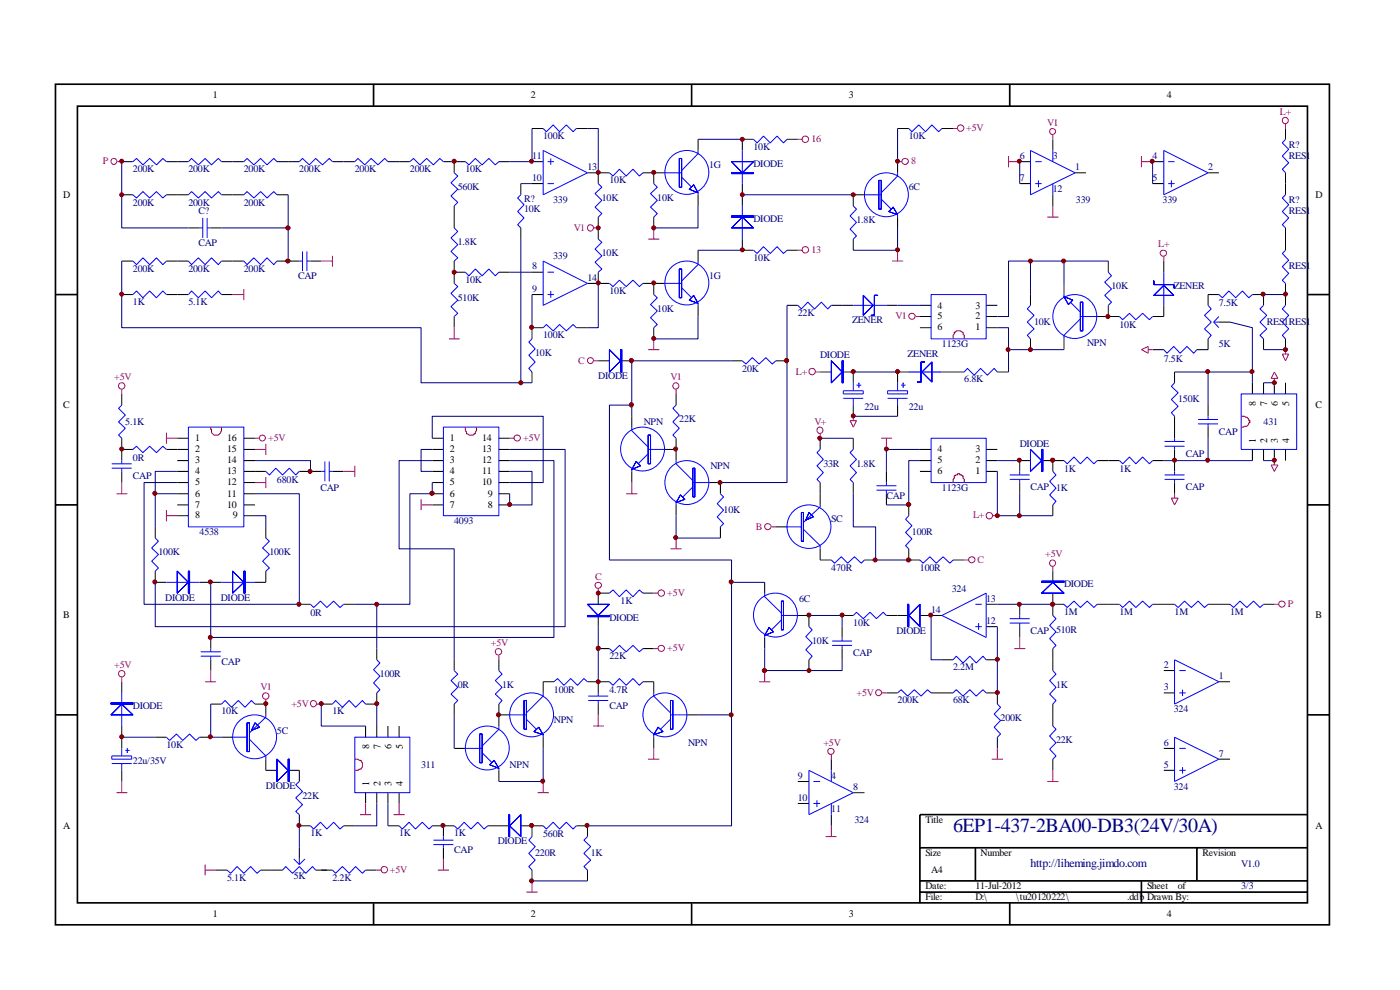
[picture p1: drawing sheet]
<svg xmlns="http://www.w3.org/2000/svg" width="297mm" height="210mm" viewBox="0 0 297 210" stroke-linecap="round" stroke-linejoin="round" font-family="sans-serif">
<g fill="none" stroke="#000" stroke-width=".35">
<path d="M11.8 17.9h270.2v178.3h-270.2zM79.2 17.9v4.6M146.7 17.9v4.6M214.2 17.9v4.6M16.4 22.5h261v169h-261zM11.8 62.5h4.6M277.5 62.5h4.6M11.8 107.1h4.6M277.5 107.1h4.6M11.8 151.6h4.6M277.5 151.6h4.6M195.2 179.8h82.3"/>
<path d="M206.9 179.8v7.1M253.9 179.8v7.1M277.5 172.8h-82.3v18.8M79.2 191.6v4.7M146.7 191.6v4.7M195.2 186.9h82.3M195.2 189.2h82.3M214.2 191.6v4.7M242.1 186.9v4.7"/>
</g>
<g fill="none" stroke="#000" stroke-width=".21">
<path d="M25.8 34.3h2.4M35.3 34.3h4.7M47 34.3h4.7M58.8 34.3h4.7M70.5 34.3h4.8M82.3 34.3h4.7M94.1 34.3h4.6M96.4 34.3v2.4M105.8 34.3h2.3M110.5 38.9v2.4M112.9 34.3h2.3M112.9 38.9h2.3"/>
<path d="M112.9 27.3h2.3M122.3 27.3h2.3M124.6 36.7h4.7M126.9 36.7v2.2M136.4 36.7h4.7M138.7 36.7v2.2M148.1 29.5v2.4M157.5 38.9v4.8M159.9 29.5h-2.4v2.4M167 29.5h2.2M190.4 27.3h2.4M190.4 34.3v2.4"/>
<path d="M199.8 27.3h2.4M216.3 34.3h2.3M216.3 38.9h2.3M223.4 29.5v2.4M228.1 36.7h2.3M244.5 34.3h2.4M244.5 38.9h2.4M256.3 36.7h2.3M272.7 27.3v2.2M272.7 36.7v4.6M25.8 41.3h2.4M25.8 55.4h2.4"/>
<path d="M35.3 41.3h4.7M35.3 55.4h4.7M40 48.3h2.3M44.7 48.3h2.3M47 41.3h4.7M47 55.4h4.7M58.8 41.3h2.3M58.8 55.4h4.7M65.9 55.4h2.3M96.4 57.7h2.3M96.4 43.7v4.6M96.4 55.4v4.7"/>
<path d="M105.8 57.7h2.3M110.5 48.3v2.4M112.9 57.7h2.3M126.9 46.1v4.6M126.9 57.7v2.4M138.7 46.1v2.2M148.1 41.3v2.4M148.1 53.1v2.3M157.5 50.7v2.4h2.4M167 53.1h2.2M181 50.7v2.4M183.4 41.3h-2.4v2.4"/>
<path d="M190.4 46.1v2.2M223.4 41.3v2.4M235.1 55.4v2.3M246.9 55.4v2.3M272.7 48.3v4.8M25.8 62.5h2.4M35.3 62.5h4.7M47 62.5h2.4M96.4 67.1v2.4M112.9 62.5h2.3M112.9 78.9v2.3M115.2 69.5h-2.3v2.4"/>
<path d="M122.3 69.5h2.3M124.6 60.1h4.7M126.9 76.5h2.4M131.7 76.5h2.3M136.4 60.1h4.7M138.7 60.1v2.4M138.7 69.5v2.4M148.1 64.8v2.3M155.2 76.5h2.3M164.6 76.5h2.4M167 64.8h2.2M174 78.9h2.4"/>
<path d="M176.4 64.8h4.6M178.6 78.9h2.4v2.3M188 64.8h2.4M192.8 78.9h-2.4v2.3M195.2 69.5h2.3M195.2 67.1h2.3M195.2 64.8h2.3M199.8 78.9h4.8M209.2 69.5h2.4M209.2 67.1h2.4M209.2 64.8h2.4M211.6 78.9h2.4"/>
<path d="M218.6 62.5v2.3M218.6 71.9v2.3M225.7 60.1v2.4M225.7 71.9v2.3M232.7 67.1h4.8M235.1 64.8v2.3M244.5 74.2h2.4M246.9 64.8v2.3h-2.4M249.2 78.9v2.3M256.3 71.9v2.3h-2.4M258.6 62.5h-2.3v2.3M258.6 68.3h2.3"/>
<path d="M265.7 62.5h2.4v2.3M268.1 71.9v2.3M272.7 60.1v4.7M272.7 71.9v2.3M25.8 95.3h2.4M25.8 83.6v2.3M25.8 93v4.7M25.8 100v2.4M35.3 95.3h4.7M37.6 93h2.4M37.6 97.7h2.4M37.6 100h2.4"/>
<path d="M51.7 93h2.4M51.7 95.3h2.4M51.7 97.7h2.4M51.7 100h4.7M63.5 100h4.7M70.5 100h2.4M91.7 93h2.4M91.7 95.3h2.4M91.7 97.7h2.4M91.7 100h2.4M105.8 93h2.3M105.8 95.3h2.3"/>
<path d="M105.8 97.7h2.3M105.8 100h2.3M134 88.3v2.3M134 100v2.4M141.1 95.3h2.3M143.4 83.6v2.3M143.4 93v4.7M174 93v2.3M181 85.9v2.4M181 93v2.3M188 100v2.4M190.4 85.9v2.4"/>
<path d="M195.2 95.3h2.3M195.2 97.7h2.3M195.2 100h2.3M209.2 95.3h2.4M209.2 97.7h2.4M209.2 100h2.4M218.6 97.7h-2.3v2.3M221 97.7h4.7M223.4 97.7v2.3M232.7 97.7h4.8M244.5 97.7h2.4M249.2 88.3v4.7"/>
<path d="M249.2 95.3v4.7M256.3 85.9v2.4M256.3 90.6v2.4M265.7 81.2v2.4M265.7 95.3v2.4M268.1 81.2v2.4M268.1 95.3v2.4M270.3 81.2v2.4M270.3 95.3v2.4M272.7 81.2v2.4M272.7 95.3v2.4M32.9 111.8v2.3"/>
<path d="M37.6 102.4h2.4M37.6 104.7h2.4M37.6 107.1h2.4M37.6 109.4h2.4M51.7 102.4h2.4M51.7 104.7h2.4M51.7 107.1h2.4M51.7 109.4h2.4M56.4 111.8v2.3M91.7 102.4h2.4M91.7 104.7h2.4M91.7 107.1h2.4"/>
<path d="M105.8 102.4h2.3M105.8 104.7h2.3M105.8 107.1h2.3M143.4 107.1v2.3M150.5 102.4h2.3v2.3M152.8 111.8v2.3M164.6 111.8h2.4M174 102.4v4.7M174 116.4v2.4h2.4M181 102.4v2.3M183.4 118.8h2.4M188 104.7v2.4"/>
<path d="M192.8 116.4v2.4h2.4M192.8 107.1v2.3M202.2 118.8h2.4M216.3 102.4v2.3M223.4 107.1v2.3M249.2 102.4v2.3M32.9 121.2v2.3h2.4M42.3 123.5h4.7M44.7 135.2v2.4M44.7 140v2.2M56.4 121.2v2.3h-2.3M63.5 128.2h2.4"/>
<path d="M72.9 128.2h2.4M79.9 137.6v2.4M96.4 140v2.2M105.8 140v2.2M126.9 130.6v2.3M126.9 137.6h2.4M129.3 125.8h-2.4v2.4M136.4 137.6h2.3M136.4 125.8h2.3M162.2 123.5v2.3M162.2 135.2v2.4M169.2 130.6h2.4v2.3"/>
<path d="M171.6 140v2.2M178.6 130.6h2.4M178.6 132.9v2.3M178.6 137.6v2.4M188 130.6h4.8M195.2 130.6h4.6M199.8 140h2.4M209.2 128.2h2.4M209.2 132.9h2.4M209.2 140h2.4M216.3 128.2v2.4M216.3 132.9v2.3"/>
<path d="M223.4 128.2h2.3M223.4 121.2v2.3M223.4 125.8v4.8M223.4 137.6v4.6M232.7 128.2h4.8M244.5 128.2h4.7M256.3 128.2h4.6M268.1 128.2h2.2M25.8 144.6v2.4M25.8 154v4.7M32.9 156.4h2.4M42.3 156.4h2.4"/>
<path d="M44.7 149.4h2.3M47 156.4h2.4M54.1 149.4h2.3v2.2M68.2 149.4h2.3M77.6 154v2.4M79.9 147v2.4h-2.3M79.9 154v2.4M82.3 154v2.4M84.7 154v2.4M96.4 149.4v2.2M96.4 158.7h2.3M105.8 149.4v4.6"/>
<path d="M105.8 151.6h2.3M115.2 156.4v2.3M117.5 144.6h-2.3v2.4M124.6 144.6h4.7M126.9 144.6v2.4M126.9 149.4v2.2M136.4 144.6h2.3v2.4M138.7 156.4v2.3M145.8 151.6h2.3M188 147h2.4M197.5 147h4.7M209.2 147h2.4v2.4"/>
<path d="M211.6 156.4v2.3M223.4 149.4v4.6M246.9 147h2.3M246.9 158.7h2.3M246.9 142.2h2.3M258.6 144.6h2.3M25.8 163.4v2.4M56.4 161v2.4h2.4M61.1 163.4h2.4v2.4M63.5 172.8v2.4h2.4M63.5 179.8v2.4M72.9 175.2h2.4"/>
<path d="M77.6 168.1v2.3M79.9 168.1v2.3M82.3 168.1v2.3M82.3 175.2h2.4M84.7 168.1v2.3M91.7 175.2h4.7M94.1 175.2v2.3M94.1 179.8v2.4M103.5 175.2h4.6M105.8 163.4v2.4M110.5 175.2h4.7M112.9 175.2v2.3"/>
<path d="M122.3 175.2h2.3v2.3M169.2 165.8h2.4M169.2 170.4h2.4M176.4 161v2.4M176.4 172.8v2.4M181 168.1h2.4M223.4 161v2.4M246.9 163.4h2.3M258.6 161h2.3M45.8 184.6h2.4M55.3 184.6h4.6M67 184.6h3.5"/>
<path d="M77.6 184.6h2.3M112.9 184.6v2.3M124.6 184.6v2.3"/>
</g>
<g fill="none" stroke="#00f" stroke-width=".21">
<path d="M28.2 34.3l.8-.7 1.3 1.4 1.4-1.4 1.5 1.4 1.3-1.4 .8 .7M40 34.3l.6-.7 1.5 1.4 1.4-1.4 1.4 1.4 1.4-1.4 .7 .7M51.7 34.3l.7-.7 1.4 1.4 1.5-1.4 1.3 1.4 1.5-1.4 .7 .7M63.5 34.3l.7-.7 1.4 1.4 1.4-1.4 1.4 1.4 1.4-1.4 .7 .7M75.3 34.3l.6-.7 1.5 1.4 1.3-1.4 1.5 1.4 1.4-1.4 .7 .7M87 34.3l.7-.7 1.4 1.4 1.4-1.4 1.4 1.4 1.4-1.4 .8 .7M96.4 36.7l.7 .6-1.4 1.5 1.4 1.3-1.4 1.5 1.4 1.3-.7 .8M98.7 34.3l.8 .7 1.3-1.4 1.5 1.4 1.4-1.4 1.4 1.4 .7-.7M115.2 27.3l.7 .6 1.4-1.4 1.4 1.4 1.4-1.4 1.5 1.4 .7-.6M115.2 31.9l9.4 4.8-9.4 4.6zM116.2 38.9h1.3M116.2 34.3h1.3"/>
<path d="M116.8 33.6v1.4M126.9 38.9l.8 .8-1.5 1.4 1.5 1.4-1.5 1.4 1.5 1.4-.8 .8M129.3 36.7l.7 .6 1.4-1.4 1.4 1.4 1.5-1.4 1.3 1.4 .8-.6M138.7 38.9l.7 .8-1.4 1.4 1.4 1.4-1.4 1.4 1.4 1.4-.7 .8M141.1 36.7h3.5M144.6 37.6l2.1 2.1M148.1 31.9v.7l-3.5 3.6M157.5 31.9v7M159.9 29.5l.7 .8 1.4-1.4 1.4 1.4 1.4-1.4 1.4 1.4 .8-.8M190.4 36.7v.6l-3.5 3.6M192.8 27.3l.7 .6 1.4-1.4 1.4 1.4 1.4-1.4 1.4 1.4 .7-.6M218.6 31.9l9.5 4.8-9.5 4.6z"/>
<path d="M219.6 38.9h1.4M219.6 34.3h1.4M220.3 38.3v1.4M223.4 31.9v2.4M223.4 38.9v2.4M246.9 31.9l9.4 4.8-9.4 4.6zM247.8 38.9h1.4M247.8 34.3h1.4M248.5 38.3v1.4M272.7 29.5l-.7 .8 1.4 1.4-1.4 1.4 1.4 1.4-1.4 1.4 .7 .8M28.2 41.3l.8 .7 1.3-1.4 1.4 1.4 1.5-1.4 1.3 1.4 .8-.7M28.2 55.4l.8 .7 1.3-1.4 1.4 1.4 1.5-1.4 1.3 1.4 .8-.7"/>
<path d="M40 41.3l.6-.7 1.5 1.4 1.4-1.4 1.4 1.4 1.4-1.4 .7 .7M40 55.4l.6 .7 1.5-1.4 1.4 1.4 1.4-1.4 1.4 1.4 .7-.7M42.3 48.3h.7M43 46.2v4.3M43.9 48.3h.8M43.9 46.2v4.3M51.7 41.3l.7-.7 1.4 1.4 1.5-1.4 1.3 1.4 1.5-1.4 .7 .7M51.7 55.4l.7 .7 1.4-1.4 1.5 1.4 1.3-1.4 1.5 1.4 .7-.7M63.5 55.4h.7M64.2 53.3v4.2M65.1 55.4h.8M65.1 53.3v4.2"/>
<path d="M96.4 48.3l.7 .8-1.4 1.4 1.4 1.4-1.4 1.4 1.4 1.4-.7 .7M98.7 57.7l.8 .8 1.3-1.4 1.5 1.4 1.4-1.4 1.4 1.4 .7-.8M110.5 41.3l-.7 .7 1.4 1.4-1.4 1.5 1.4 1.3-1.4 1.5 .7 .6M115.2 55.4l9.4 4.7-9.4 4.7zM116.2 57.7h1.3M126.9 50.7l.8 .7-1.5 1.4 1.5 1.5-1.5 1.3 1.5 1.5-.8 .6M148.1 55.4v.7l-3.5 3.5M148.1 40.9v.4M157.5 43.7v7M159.9 53.1l.7 .7 1.4-1.5 1.4 1.5 1.4-1.5 1.4 1.5 .8-.7M181 43.7l.7 .7-1.4 1.4 1.4 1.4-1.4 1.4 1.4 1.4-.7 .7M183.4 41.3h3.5"/>
<path d="M186.9 42.2l2.2 2.2M190.4 45.6v.5M235.1 57.7l.7 .8-1.4 1.4 1.4 1.4-1.4 1.4 1.4 1.4-.7 .7M246.9 57.7v7.1M272.7 41.3l-.7 .7 1.4 1.4-1.4 1.5 1.4 1.3-1.4 1.5 .7 .6M272.7 53.1l-.7 .7 1.4 1.4-1.4 1.4 1.4 1.4-1.4 1.4 .7 .7M28.2 62.5l.8-.8 1.3 1.5 1.4-1.5 1.5 1.5 1.3-1.5 .8 .8M40 62.5l.6-.8 1.5 1.5 1.4-1.5 1.4 1.5 1.4-1.5 .7 .8M96.4 60.1l.7 .7-1.4 1.4 1.4 1.5-1.4 1.3 1.4 1.5-.7 .6M112.9 71.9l-.7 .7 1.3 1.4-1.3 1.4 1.3 1.4-1.3 1.3 .7 .8M115.2 69.5l.7-.7 1.4 1.4 1.4-1.4 1.4 1.4 1.5-1.4 .7 .7M116.2 62.5h1.3"/>
<path d="M116.8 61.7v1.5M129.3 60.1l.7 .7 1.4-1.4 1.4 1.4 1.5-1.4 1.3 1.4 .8-.7M138.7 62.5l.7 .7-1.4 1.4 1.4 1.4-1.4 1.4 1.4 1.4-.7 .7M141.1 60.1h3.5M144.6 61l2.1 2.2M148.1 64.3v.5M157.5 76.5l.7 .7 1.4-1.3 1.4 1.3 1.5-1.3 1.3 1.3 .8-.7M169.2 64.8l.8 .7 1.4-1.4 1.4 1.4 1.4-1.4 1.4 1.4 .8-.7M181 64.8h7M192.8 78.9h7M197.5 62.5h11.7v9.4h-11.7zM204.6 78.9l.6-.8 1.5 1.5 1.3-1.5 1.5 1.5 1.4-1.5 .7 .8"/>
<path d="M218.6 64.8l-.7 .7 1.5 1.4-1.5 1.4 1.5 1.5-1.5 1.3 .7 .8M225.7 62.5v.4M227.1 64.1l2.1 2.1M229.2 67.6l-3.5 3.5v.8M229.2 67.1h3.5M237.5 67.1l.7 .7 1.4-1.3 1.4 1.3 1.4-1.3 1.4 1.3 .7-.7M246.9 74.2l.7 .7 1.4-1.4 1.4 1.4 1.4-1.4 1.4 1.4 .7-.7M256.3 64.8l.7 .7-1.5 1.4 1.5 1.4-1.5 1.5 1.5 1.3-.7 .8M257.5 68.3h1.1M257.5 68.3l1.1 1.2M258.6 62.5l.7 .7 1.4-1.5 1.4 1.5 1.5-1.5 1.3 1.5 .8-.7M258.6 67.1l-1.1 1.2"/>
<path d="M268.1 64.8l-.8 .7 1.4 1.4-1.4 1.4 1.4 1.5-1.4 1.3 .8 .8M272.7 64.8l-.7 .7 1.4 1.4-1.4 1.4 1.4 1.5-1.4 1.3 .7 .8M23.7 98.4h4.2M23.7 99.3h4.2M25.8 85.9l-.7 .7 1.5 1.5-1.5 1.4 1.5 1.3-1.5 1.5 .7 .7M25.8 97.7v.7M25.8 99.3v.7M28.2 95.3l.8-.6 1.3 1.3 1.4-1.3 1.5 1.3 1.3-1.3 .8 .6M40 90.6h11.7v21.2h-11.7zM56.4 100l.7 .8 1.4-1.5 1.4 1.5 1.5-1.5 1.3 1.5 .8-.8M68.2 100h.7M68.9 97.9v4.2"/>
<path d="M69.8 100h.7M69.8 97.9v4.2M94.1 90.6h11.7v18.8h-11.7zM134 90.6v.8l3.5 3.4M134 99.6v.4M137.5 96.3l-2.1 2.1M137.5 95.3h3.6M143.4 85.9l-.7 .7 1.4 1.5-1.4 1.4 1.4 1.3-1.4 1.5 .7 .7M143.4 97.7v.7l3.6 3.5M174 95.3l-.7 .7 1.4 1.5-1.4 1.3 1.4 1.4-1.4 1.5 .7 .7M178.9 82.9h4.2v.7h-4.2zM178.9 84.5h4.2"/>
<path d="M181 95.3l-.7 .7 1.4 1.5-1.4 1.3 1.4 1.4-1.4 1.5 .7 .7M181 81.2v1.7M181 84.5v1.4M181.7 81.7h1M182.2 81.2v1M188.3 84.5h4.2M188.3 82.9h4.2v.7h-4.2zM190.4 81.2v1.7M190.4 84.5v1.4M191.2 81.7h.9M191.6 81.2v1M197.5 93h11.7v9.4h-11.7z"/>
<path d="M216.3 100v.8M223.4 100l.6 .8-1.3 1.3 1.3 1.4-1.3 1.5 1.3 1.3-.6 .8M225.7 97.7l.7 .7 1.4-1.5 1.4 1.5 1.4-1.5 1.5 1.5 .6-.7M237.5 97.7l.7 .7 1.4-1.5 1.4 1.5 1.4-1.5 1.4 1.5 .7-.7M247.1 93.6h4.2M247.1 94.7h4.2M249.2 81.2l-.7 .8 1.4 1.3-1.4 1.5 1.4 1.4-1.4 1.3 .7 .8M249.2 93v.6M249.2 94.7v.6M249.2 100v.8M254.2 89h4.2M254.2 89.9h4.2"/>
<path d="M256.3 88.3v.7M256.3 89.9v.7M263.3 83.6h11.8v11.7h-11.8zM32.9 114.1l.7 .7-1.4 1.4 1.4 1.4-1.4 1.4 1.4 1.5-.7 .7M56.4 114.1l.7 .7-1.4 1.4 1.4 1.4-1.4 1.4 1.4 1.5-.7 .7M143.4 106.6v.5M147 103.3l-2.1 2.1M147 102.4h3.5M152.8 104.7l.7 .7-1.4 1.4 1.4 1.4-1.4 1.4 1.4 1.5-.7 .7M166.7 111.8h3.3M170.4 112.3l3.6 3.4v.7M174 107.1v.4l-3.6 3.3"/>
<path d="M176.4 118.8l.6 .7 1.5-1.4 1.3 1.4 1.5-1.4 1.4 1.4 .7-.7M185.9 103h4.3M185.9 104h4.3M188 102.4v.6M188 104v.7M192.8 109.4l-.7 .8 1.4 1.3-1.4 1.4 1.4 1.4-1.4 1.4 .7 .7M195.2 118.8l.6 .7 1.5-1.4 1.3 1.4 1.5-1.4 1.4 1.4 .7-.7M214.2 100.8h4.2M214.2 101.7h4.2M216.3 101.7v.7M247.1 100.8h4.2M247.1 101.7h4.2"/>
<path d="M249.2 101.7v.7M35.3 123.5h7M42.6 139.2h4.2M42.6 138.3h4.2M44.7 137.6v.7M44.7 139.2v.8M47 123.5h7.1M65.9 128.2l.6 .7 1.5-1.4 1.3 1.4 1.5-1.4 1.3 1.4 .8-.7M79.9 140l.7 .6-1.4 1.5 1.4 1.3-1.4 1.5 1.4 1.4-.7 .7M129.3 137.6l.7 .7 1.4-1.4 1.4 1.4 1.5-1.4 1.3 1.4 .8-.7M129.3 125.8l.7-.7 1.4 1.5 1.4-1.5 1.5 1.5 1.3-1.5 .8 .7M162.2 125.8v.8l3.6 3.4"/>
<path d="M162.2 134.8v.4M165.8 131.5l-2.1 2.1M165.8 130.6h3.4M171.6 132.9l.7 .7-1.4 1.4 1.4 1.4-1.4 1.4 1.4 1.4-.7 .8M176.5 136h4.3M176.5 136.9h4.3M178.6 135.2v.8M178.6 136.9v.7M181 130.6l.7-.7 1.4 1.3 1.5-1.3 1.3 1.3 1.5-1.3 .6 .7M199.8 130.6l9.4-4.8v9.4zM202.2 140l.7-.8 1.4 1.4 1.4-1.4 1.4 1.4 1.4-1.4 .7 .8M206.9 128.2h1.4"/>
<path d="M206.9 132.9h1.4M207.6 132.2v1.4M214.2 131.2h4.2M214.2 132.2h4.2M216.3 130.6v.6M216.3 132.2v.7M223.4 130.6l.6 .6-1.3 1.5 1.3 1.3-1.3 1.5 1.3 1.4-.6 .7M225.7 128.2l.7 .7 1.4-1.4 1.4 1.4 1.4-1.4 1.5 1.4 .6-.7M237.5 128.2l.7 .7 1.4-1.4 1.4 1.4 1.4-1.4 1.4 1.4 .7-.7M249.2 128.2l.7 .7 1.4-1.4 1.4 1.4 1.5-1.4 1.3 1.4 .8-.7M249.2 140l9.4 4.6-9.4 4.8zM260.9 128.2l.8 .7 1.4-1.4 1.4 1.4 1.4-1.4 1.4 1.4 .8-.7"/>
<path d="M25.8 147v7M25.8 158.7v1.7M26.6 159.2h.9M27 158.7v1M35.3 156.4l.7 .7 1.4-1.4 1.4 1.4 1.4-1.4 1.4 1.4 .7-.7M47 149.4l.8-.8 1.3 1.4 1.4-1.4 1.5 1.4 1.3-1.4 .8 .8M49.1 156.4h3.3M52.9 156.8l3.5 3.6v.6M56.4 151.6v.5l-3.5 3.3M70.5 149.4l.7-.8 1.4 1.4 1.5-1.4 1.3 1.4 1.5-1.4 .7 .8M75.3 156.4h11.7v11.7h-11.7zM96.4 142.2l.7 .8-1.4 1.4 1.4 1.4-1.4 1.4 1.4 1.4-.7 .8"/>
<path d="M98.7 158.7h3.6M102.3 159.7l2.1 2.1M105.8 154v.7l-3.5 3.5M105.8 142.2l.7 .8-1.4 1.4 1.4 1.4-1.4 1.4 1.4 1.4-.7 .8M108.1 151.6h3.6M111.7 152.6l2.1 2.1M115.2 147v.7l-3.5 3.5M115.2 155.9v.5M117.5 144.6l.8-.7 1.3 1.5 1.5-1.5 1.4 1.5 1.4-1.5 .7 .7M124.8 147.7h4.2M124.8 148.6h4.2M126.9 147v.7"/>
<path d="M126.9 148.6v.8M129.3 144.6l.7 .8 1.4-1.5 1.4 1.5 1.5-1.5 1.3 1.5 .8-.8M138.7 147v.7l3.5 3.5M138.7 155.9v.5M142.2 151.6h3.6M142.2 152.6l-2.1 2.1M190.4 147l.8-.7 1.3 1.4 1.5-1.4 1.4 1.4 1.4-1.4 .7 .7M202.2 147l.7-.7 1.4 1.4 1.4-1.4 1.4 1.4 1.4-1.4 .7 .7M211.6 149.4l.7 .6-1.4 1.5 1.4 1.3-1.4 1.5 1.4 1.4-.7 .7M223.4 142.2l.6 .8-1.3 1.4 1.3 1.4-1.3 1.4 1.3 1.4-.6 .8M223.4 154l.6 .7-1.3 1.4 1.3 1.5-1.3 1.3 1.3 1.5-.6 .6M249.2 156.4l9.4 4.6-9.4 4.8z"/>
<path d="M250.2 158.7h1.3M250.2 142.2h1.3M250.2 147h1.3M250.9 146.3v1.4M23.7 160.4h4.2v.6h-4.2zM23.7 162h4.2M25.8 162v1.4M63.5 165.8l-.8 .7 1.5 1.4-1.5 1.3 1.5 1.5-1.5 1.4 .8 .7M65.9 175.2l.6 .7 1.5-1.5 1.3 1.5 1.5-1.5 1.3 1.5 .8-.7M84.7 175.2l.6 .7 1.5-1.5 1.3 1.5 1.5-1.5 1.4 1.5 .7-.7M91.9 178.2h4.3M91.9 179.2h4.3"/>
<path d="M94.1 177.5v.7M94.1 179.2v.6M96.4 175.2l.7 .7 1.4-1.5 1.4 1.5 1.4-1.5 1.4 1.5 .8-.7M105.8 163v.4M112.9 177.5l-.7 .7 1.3 1.4-1.3 1.4 1.3 1.5-1.3 1.3 .7 .8M115.2 175.2l.7 .7 1.4-1.5 1.4 1.5 1.4-1.5 1.5 1.5 .7-.7M124.6 177.5l-.7 .7 1.4 1.4-1.4 1.4 1.4 1.5-1.4 1.3 .7 .8M171.6 163.4l9.4 4.7-9.4 4.7zM172.6 165.8h1.4M172.6 170.4h1.4M173.3 169.8v1.4M176.4 163.4v2.4"/>
<path d="M176.4 170.4v2.4M250.2 163.4h1.3M250.9 162.7v1.4M48.2 184.6l.7 .7 1.4-1.5 1.4 1.5 1.5-1.5 1.3 1.5 .8-.7M59.9 184.6l.7-.8 1.5 1.5 1.4-1.5 1.4 1.5 1.4-1.5 .7 .8M62.3 182.2l1.2 1.2M63.5 182.2v1.2M64.7 182.2l-1.2 1.2M70.5 184.6l.7 .7 1.4-1.5 1.5 1.5 1.3-1.5 1.5 1.5 .7-.7"/>
<circle cx="145.7" cy="36.6" r="4.7"/>
<circle cx="188" cy="41.3" r="4.7"/>
<circle cx="145.7" cy="60" r="4.7"/>
<circle cx="228" cy="67.1" r="4.7"/>
<circle cx="136.3" cy="95.2" r="4.7"/>
<circle cx="145.7" cy="102.4" r="4.7"/>
<circle cx="171.6" cy="111.7" r="4.6"/>
<circle cx="164.5" cy="130.5" r="4.7"/>
<circle cx="54" cy="156.3" r="4.7"/>
<circle cx="103.4" cy="158.7" r="4.7"/>
<circle cx="112.8" cy="151.6" r="4.7"/>
<circle cx="141" cy="151.6" r="4.7"/>
</g>
<g fill="none" stroke="#a1006a" stroke-width=".21">
<path d="M24.9 34.3h.9M169.2 29.5h1M190.4 34.3h.9M202.2 27.3h.9M214 34.3h2.3M214 33.1v2.4M223.4 28.6v.9M242.1 34.3h2.4M242.1 33.1v2.4M272.7 26.3v1M68.2 55.4h2.3M70.5 54.3v2.3"/>
<path d="M126 48.3h.9M137.5 50.7h2.4M138.7 48.3v2.4M169.2 53.1h1M189.2 55.4h2.4M190.4 53.1v2.3M222.2 46.1h2.3M223.4 43.7v2.4M246.9 54.4v1M49.4 62.5h2.3M51.7 61.3v2.4M95.2 71.9h2.3"/>
<path d="M96.4 69.5v2.4M126 76.5h.9M137.5 74.2h2.4M138.7 71.9v2.3M173.1 78.9h.9M194.2 67.1h1M242.1 74.2l1.5-.7v1.4zM243.6 74.2h.9M270.3 78.9l.8 1.4h-1.4zM272 75.1h1.4l-.7 1.4zM272.7 74.2v.9M25.8 82.6v1"/>
<path d="M35.3 93h2.3M35.3 91.8v2.3M54.1 93h.9M54.1 95.3h2.3M56.4 94.1v2.4M72.9 100h2.4M75.3 98.8v2.4M108.1 93h1M143.4 82.6v1M174 92v1M180.3 89.2h1.4l-.7 1.4zM181 88.3v.9"/>
<path d="M186.9 93h2.3M188 93v2.3M269.7 98.6h1.4l-.8 1.4zM270.3 80.3v.9M270.3 97.7v.9M24.7 104.7h2.3M25.8 102.4v2.3M35.3 108.2v2.4M35.3 109.4h2.3M54.1 102.4h2.3M56.4 101.2v2.3M89.3 105.9v2.3"/>
<path d="M89.3 107.1h2.4M132.8 104.7h2.4M134 102.4v2.3M142.2 116.4h2.4M143.4 114.1v2.3M163.7 111.8h.9M204.6 118.8h.9M210.7 109.4h.9M248.5 105.7h1.4l-.7 1.4zM249.2 104.7v1M105.8 139v1M126.9 124.9v.9"/>
<path d="M138.7 137.6h.9M138.7 125.8h.9M215.1 137.6h2.4M216.3 135.2v2.4M223.4 120.2v1M270.3 128.2h1M25.8 143.7v.9M43.5 144.6h2.3M44.7 142.2v2.4M56.4 148.4v1M67.2 149.4h1M125.8 154h2.3"/>
<path d="M126.9 151.6v2.4M138.7 158.7v2.3M161 144.6h2.4M162.2 142.2v2.4M187.1 147h.9M211.6 158.7v2.3M24.7 168.1h2.3M25.8 165.8v2.3M76.4 172.8h2.3M77.6 170.4v2.4M83.5 172.8h2.4M84.7 170.4v2.4"/>
<path d="M114 168.1h2.4M115.2 165.8v2.3M137.5 161h2.4M175.2 177.5h2.3M176.4 160.1v.9M176.4 175.2v2.3M210.4 161h2.4M222.2 165.8h2.3M223.4 163.4v2.4M43.5 184.6h2.3M43.5 183.4v2.3M79.9 184.6h1"/>
<path d="M92.9 184.6h2.3M94.1 182.2v2.4M111.7 189.2h2.3M112.9 186.9v2.3"/>
<circle cx="24.2" cy="34.2" r=".64"/>
<circle cx="170.9" cy="29.5" r=".68"/>
<circle cx="192" cy="34.2" r=".66"/>
<circle cx="203.8" cy="27.2" r=".68"/>
<circle cx="223.3" cy="27.9" r=".64"/>
<circle cx="272.6" cy="25.5" r=".66"/>
<circle cx="125.2" cy="48.3" r=".66"/>
<circle cx="170.9" cy="53" r=".68"/>
<circle cx="246.8" cy="53.7" r=".66"/>
<circle cx="125.3" cy="76.5" r=".64"/>
<circle cx="172.3" cy="78.8" r=".68"/>
<circle cx="193.5" cy="67.1" r=".66"/>
<circle cx="25.8" cy="81.9" r=".68"/>
<circle cx="55.7" cy="92.9" r=".64"/>
<circle cx="109.7" cy="92.9" r=".66"/>
<circle cx="143.4" cy="81.8" r=".66"/>
<circle cx="173.9" cy="91.2" r=".66"/>
<circle cx="162.9" cy="111.7" r=".66"/>
<circle cx="206.2" cy="118.7" r=".66"/>
<circle cx="209.9" cy="109.4" r=".68"/>
<circle cx="223.3" cy="119.4" r=".66"/>
<circle cx="105.7" cy="138.3" r=".68"/>
<circle cx="126.9" cy="124.2" r=".66"/>
<circle cx="140.3" cy="125.8" r=".68"/>
<circle cx="140.3" cy="137.5" r=".66"/>
<circle cx="272" cy="128.1" r=".66"/>
<circle cx="25.8" cy="142.9" r=".68"/>
<circle cx="56.4" cy="147.7" r=".68"/>
<circle cx="66.5" cy="149.2" r=".66"/>
<circle cx="176.3" cy="159.4" r=".66"/>
<circle cx="186.4" cy="146.9" r=".64"/>
<circle cx="81.5" cy="184.5" r=".68"/>
</g>
<circle cx="96.4" cy="34.2" r=".42" fill="#800000" stroke="#800000" stroke-width=".21"/>
<g fill="#800000" stroke="#800000" stroke-width=".21">
<circle cx="96.4" cy="57.7" r=".42"/>
<circle cx="25.8" cy="34.2" r=".42"/>
<circle cx="25.8" cy="41.3" r=".42"/>
<circle cx="61.1" cy="48.3" r=".45"/>
<circle cx="61.1" cy="55.4" r=".45"/>
<circle cx="112.8" cy="34.2" r=".42"/>
<circle cx="112.8" cy="69.4" r=".42"/>
<circle cx="126.9" cy="60" r=".42"/>
<circle cx="126.9" cy="36.6" r=".42"/>
<circle cx="110.5" cy="81.2" r=".42"/>
<circle cx="25.8" cy="62.4" r=".42"/>
<circle cx="126.9" cy="48.3" r=".42"/>
<circle cx="138.7" cy="36.6" r=".42"/>
<circle cx="138.7" cy="60" r=".42"/>
<circle cx="157.5" cy="29.5" r=".42"/>
<circle cx="157.5" cy="53" r=".42"/>
<circle cx="157.5" cy="41.3" r=".42"/>
<circle cx="181" cy="41.3" r=".42"/>
<circle cx="190.4" cy="53" r=".42"/>
<circle cx="138.7" cy="48.3" r=".42"/>
<circle cx="138.7" cy="71.8" r=".42"/>
<circle cx="190.4" cy="34.2" r=".42"/>
<circle cx="25.8" cy="95.2" r=".42"/>
<circle cx="65.8" cy="100" r=".42"/>
<circle cx="108.1" cy="107" r=".42"/>
<circle cx="32.9" cy="104.6" r=".42"/>
<circle cx="63.4" cy="128.2" r=".42"/>
<circle cx="91.7" cy="104.6" r=".45"/>
<circle cx="32.9" cy="123.4" r=".42"/>
<circle cx="44.6" cy="123.4" r=".42"/>
<circle cx="44.6" cy="135.2" r=".42"/>
<circle cx="79.9" cy="128.2" r=".42"/>
<circle cx="79.9" cy="149.3" r=".42"/>
<circle cx="68.2" cy="149.3" r=".42"/>
<circle cx="56.4" cy="149.3" r=".42"/>
<circle cx="63.4" cy="175.1" r=".42"/>
<circle cx="235" cy="67.1" r=".42"/>
<circle cx="218.6" cy="74.2" r=".42"/>
<circle cx="225.6" cy="55.4" r=".42"/>
<circle cx="218.6" cy="55.4" r=".42"/>
<circle cx="213.9" cy="74.2" r=".42"/>
<circle cx="190.4" cy="78.8" r=".42"/>
<circle cx="181" cy="78.8" r=".42"/>
<circle cx="181" cy="88.2" r=".42"/>
<circle cx="211.6" cy="109.4" r=".42"/>
<circle cx="216.2" cy="109.4" r=".42"/>
<circle cx="249.2" cy="97.6" r=".42"/>
<circle cx="256.2" cy="97.6" r=".42"/>
<circle cx="256.2" cy="78.8" r=".42"/>
<circle cx="268" cy="62.4" r=".42"/>
<circle cx="272.7" cy="62.4" r=".42"/>
<circle cx="265.6" cy="78.8" r=".42"/>
<circle cx="270.3" cy="81.2" r=".42"/>
<circle cx="270.3" cy="97.6" r=".42"/>
<circle cx="272.7" cy="74.2" r=".42"/>
<circle cx="178.6" cy="130.5" r=".42"/>
<circle cx="171.6" cy="130.5" r=".42"/>
<circle cx="162.2" cy="142.2" r=".45"/>
<circle cx="171.6" cy="142.2" r=".42"/>
<circle cx="211.6" cy="146.9" r=".42"/>
<circle cx="211.6" cy="139.9" r=".42"/>
<circle cx="197.4" cy="130.5" r=".42"/>
<circle cx="223.3" cy="128.2" r=".45"/>
<circle cx="216.2" cy="128.2" r=".42"/>
<circle cx="94" cy="175.1" r=".42"/>
<circle cx="25.8" cy="156.3" r=".42"/>
<circle cx="44.6" cy="156.3" r=".42"/>
<circle cx="112.8" cy="175.1" r=".42"/>
<circle cx="112.8" cy="186.8" r=".42"/>
<circle cx="105.7" cy="151.6" r=".42"/>
<circle cx="115.1" cy="165.7" r=".42"/>
<circle cx="124.5" cy="175.1" r=".42"/>
<circle cx="155.1" cy="151.6" r=".42"/>
<circle cx="126.9" cy="144.6" r=".42"/>
<circle cx="126.9" cy="137.5" r=".45"/>
<circle cx="143.3" cy="95.2" r=".42"/>
<circle cx="152.7" cy="102.4" r=".42"/>
<circle cx="166.9" cy="76.5" r=".45"/>
<circle cx="133.9" cy="76.5" r=".45"/>
<circle cx="126.9" cy="125.8" r=".42"/>
<circle cx="143.3" cy="114" r=".42"/>
<circle cx="173.9" cy="93" r=".42"/>
<circle cx="188" cy="95.2" r=".42"/>
<circle cx="192.8" cy="118.8" r=".45"/>
<circle cx="192.8" cy="107" r=".45"/>
<circle cx="185.7" cy="118.8" r=".42"/>
<circle cx="155.1" cy="123.4" r=".42"/>
<circle cx="133.9" cy="85.9" r=".45"/>
<circle cx="244.4" cy="34.2" r=".42"/>
<circle cx="216.2" cy="34.2" r=".42"/>
<circle cx="216.2" cy="97.6" r=".42"/>
<circle cx="223.3" cy="97.6" r=".45"/>
</g>
<g fill="none" stroke="#000080" stroke-width=".21">
<path d="M25.8 34.3v14h14.2M110.5 38.9h2.4M112.9 27.3v7h-4.8M124.6 27.3h2.3v9.4M148.1 29.5h9.4M190.4 27.3v7M216.3 34.3v4.6M244.5 34.3v4.6M25.8 55.4v14.1h63.5v11.7h21.2M61.1 41.3v7h-14.1M61.1 48.3v7.1M108.1 57.7h4.8"/>
<path d="M110.5 50.7v30.5h2.4M148.1 43.7v4.6h-9.4M148.1 53.1h9.4M157.5 41.3h23.5M190.4 48.3v4.8h-9.4M218.6 55.4v7.1M225.7 55.4v4.7M235.1 55.4h-21.1v11.7h-2.4M112.9 62.5v7M126.9 60.1v9.4h-2.3M148.1 67.1v4.8h-9.4M155.2 76.5h-21.2v11.8"/>
<path d="M167 64.8v37.6h-14.2M181 78.9h9.4M190.4 64.8h4.8M211.6 69.5h2.4v4.7h11.7M214 74.2v4.7M249.2 78.9h16.5v2.3M256.3 78.9v7M260.9 68.3l4.8 1.2v9.4M268.1 74.2h4.6M268.1 62.5h4.6M37.6 100h-4.7v4.7M54.1 97.7h11.8v2.3"/>
<path d="M91.7 95.3h-2.4v4.7h2.4M91.7 93v-4.7h23.5v14.1h-7.1M91.7 97.7h-7v18.7h11.7v23.6M108.1 100h4.8v7.1h-4.8v-2.4M108.1 95.3h11.8v37.6h-87v-9.4M108.1 97.7h9.4v37.5h-72.8v-11.7M134 85.9h-4.7v32.9h25.9v4.7M174 93h7M181 88.3h9.4M195.2 95.3h-7.2v4.7M195.2 97.7h-2.4v9.4h-4.8M211.6 100v9.4h11.8"/>
<path d="M211.6 97.7h4.7M246.9 97.7h18.8M256.3 93v4.7M268.1 97.7h2.2M268.1 81.2h2.2M37.6 102.4h-7v25.8h32.9v-23.5h-9.4M37.6 104.7h-4.7v7.1M54.1 109.4h2.3v2.4M91.7 102.4v2.3h-4.7v23.5h-11.7M143.4 109.4v4.7h9.4M181 104.7v7.1h4.8v7h7M216.3 104.7v4.7"/>
<path d="M79.9 128.2v9.4M126.9 132.9v11.7M162.2 137.6v4.6h16.4v-2.2M162.2 123.5h-7v51.7h-30.6M171.6 130.6h7v2.3M197.5 130.6v9.4h2.3M211.6 132.9v14.1M211.6 128.2h11.8M25.8 156.4h7.1M44.7 149.4v7h2.3M68.2 149.4v4.6h9.4M79.9 149.4v4.6"/>
<path d="M96.4 151.6v7.1M115.2 158.7v7.1h-9.4M148.1 151.6h7.1M63.5 175.2v4.6M79.9 170.4v4.8h-4.6M82.3 170.4v4.8M112.9 186.9h11.7"/>
</g>
<g fill="#00f" stroke="#00f" stroke-width=".21">
<path d="M144.1 33.6v6.1h.5v-6.1zM144.1 33.6v6.1h.5v-6.1z" fill-rule="evenodd"/>
<path d="M147.2 39.2l-1 .9 1.9 .8zM147.2 39.2l-1 .9 1.9 .8z" fill-rule="evenodd"/>
<path d="M144.1 57.1v6.1h.5v-6.1zM144.1 57.1v6.1h.5v-6.1z" fill-rule="evenodd"/>
<path d="M147.2 62.7l-1 1 1.9 .6zM147.2 62.7l-1 1 1.9 .6z" fill-rule="evenodd"/>
<path d="M186.4 38.3v6.1h.5v-6.1zM186.4 38.3v6.1h.5v-6.1z" fill-rule="evenodd"/>
<path d="M189.5 43.9l-.9 1 1.8 .7zM189.5 43.9l-.9 1 1.8 .7z" fill-rule="evenodd"/>
<path d="M155.2 36.7v.1h4.7v-.1zM155.2 36.7v.1h4.7v-.1z" fill-rule="evenodd"/>
<path d="M155.2 34.3h4.7l-2.4 2.4zM155.2 34.3h4.7l-2.4 2.4z" fill-rule="evenodd"/>
<path d="M155.2 45.8v.3h4.7v-.3zM155.2 45.8v.3h4.7v-.3z" fill-rule="evenodd"/>
<path d="M157.5 46.1l2.4 2.2h-4.7zM157.5 46.1l2.4 2.2h-4.7z" fill-rule="evenodd"/>
<path d="M40 121.2v4.6h.2v-4.6zM40 121.2v4.6h.2v-4.6z" fill-rule="evenodd"/>
<path d="M37.6 121.2l2.4 2.3-2.4 2.3zM37.6 121.2l2.4 2.3-2.4 2.3z" fill-rule="evenodd"/>
<path d="M51.7 121.2v4.6h.3v-4.6zM51.7 121.2v4.6h.3v-4.6z" fill-rule="evenodd"/>
<path d="M49.4 121.2l2.3 2.3-2.3 2.3zM49.4 121.2l2.3 2.3-2.3 2.3z" fill-rule="evenodd"/>
<path d="M52.4 153.3v6.1h.5v-6.1zM52.4 153.3v6.1h.5v-6.1z" fill-rule="evenodd"/>
<path d="M54.1 153.3l.9 1-1.7 .6zM54.1 153.3l.9 1-1.7 .6z" fill-rule="evenodd"/>
<path d="M23.5 149.1v.3h4.7v-.3zM23.5 149.1v.3h4.7v-.3z" fill-rule="evenodd"/>
<path d="M25.8 149.4l2.4 2.2h-4.7zM25.8 149.4l2.4 2.2h-4.7z" fill-rule="evenodd"/>
<path d="M61.1 161v4.8h.3v-4.8zM61.1 161v4.8h.3v-4.8z" fill-rule="evenodd"/>
<path d="M58.8 161l2.3 2.4-2.3 2.4zM58.8 161l2.3 2.4-2.3 2.4z" fill-rule="evenodd"/>
<path d="M192.5 128.2v4.7h.3v-4.7zM192.5 128.2v4.7h.3v-4.7z" fill-rule="evenodd"/>
<path d="M192.8 130.6l2.4-2.4v4.7zM192.8 130.6l2.4-2.4v4.7z" fill-rule="evenodd"/>
<path d="M124.6 130.6v.2h4.7v-.2zM124.6 130.6v.2h4.7v-.2z" fill-rule="evenodd"/>
<path d="M124.6 128.2h4.7l-2.4 2.4zM124.6 128.2h4.7l-2.4 2.4z" fill-rule="evenodd"/>
<path d="M107.9 172.8v4.7h.2v-4.7zM107.9 172.8v4.7h.2v-4.7z" fill-rule="evenodd"/>
<path d="M108.1 175.2l2.4-2.4v4.7zM108.1 175.2l2.4-2.4v4.7z" fill-rule="evenodd"/>
<path d="M178.6 76.5v4.7h.3v-4.7zM178.6 76.5v4.7h.3v-4.7z" fill-rule="evenodd"/>
<path d="M176.4 76.5l2.2 2.4-2.2 2.3zM176.4 76.5l2.2 2.4-2.2 2.3z" fill-rule="evenodd"/>
<path d="M195.4 76.8h.7h-.7v4.2h-.8h.8zM195.4 76.8h.7h-.7v4.2h-.8h.8z" fill-rule="evenodd"/>
<path d="M195.6 78.9l2.1-2.1v4.2zM195.6 78.9l2.1-2.1v4.2z" fill-rule="evenodd"/>
<path d="M229.2 64.1v6.1h.5v-6.1zM229.2 64.1v6.1h.5v-6.1z" fill-rule="evenodd"/>
<path d="M225.7 62.9l1 1.7 .9-.9zM225.7 62.9l1 1.7 .9-.9z" fill-rule="evenodd"/>
<path d="M244.8 59.6v.8h4.2v.6v-.6h-4.2zM244.8 59.6v.8h4.2v.6v-.6h-4.2z" fill-rule="evenodd"/>
<path d="M244.8 62.7l2.1-2.2 2.1 2.2zM244.8 62.7l2.1-2.2 2.1 2.2z" fill-rule="evenodd"/>
<path d="M221 95.3v4.7h.2v-4.7zM221 95.3v4.7h.2v-4.7z" fill-rule="evenodd"/>
<path d="M218.6 95.3l2.4 2.4-2.4 2.3zM218.6 95.3l2.4 2.4-2.4 2.3z" fill-rule="evenodd"/>
<path d="M221 123.3v.2h4.7v-.2zM221 123.3v.2h4.7v-.2z" fill-rule="evenodd"/>
<path d="M221 125.8l2.4-2.3 2.3 2.3zM221 125.8l2.4-2.3 2.3 2.3z" fill-rule="evenodd"/>
<path d="M165.8 127.5v6.1h.4v-6.1zM165.8 127.5v6.1h.4v-6.1z" fill-rule="evenodd"/>
<path d="M163.2 133.1l.9 .9-1.9 .8zM163.2 133.1l.9 .9-1.9 .8z" fill-rule="evenodd"/>
<path d="M101.8 155.7v6.1h.5v-6.1zM101.8 155.7v6.1h.5v-6.1z" fill-rule="evenodd"/>
<path d="M104.8 161.3l-.9 .9 1.9 .8zM104.8 161.3l-.9 .9 1.9 .8z" fill-rule="evenodd"/>
<path d="M111.2 148.6v6.1h.5v-6.1zM111.2 148.6v6.1h.5v-6.1z" fill-rule="evenodd"/>
<path d="M113.3 155.2l1.9 .7-.9-1.6zM113.3 155.2l1.9 .7-.9-1.6z" fill-rule="evenodd"/>
<path d="M142.2 148.6v6.1h.5v-6.1zM142.2 148.6v6.1h.5v-6.1z" fill-rule="evenodd"/>
<path d="M139.6 154.3l1 .9-1.9 .7zM139.6 154.3l1 .9-1.9 .7z" fill-rule="evenodd"/>
<path d="M147 99.3v6.1h.4v-6.1zM147 99.3v6.1h.4v-6.1z" fill-rule="evenodd"/>
<path d="M144.4 105l.9 .9-1.9 .7zM144.4 105l.9 .9-1.9 .7z" fill-rule="evenodd"/>
<path d="M137.5 92.3v6.1h.5v-6.1zM137.5 92.3v6.1h.5v-6.1z" fill-rule="evenodd"/>
<path d="M135 97.9l.9 .9-1.9 .8zM135 97.9l.9 .9-1.9 .8z" fill-rule="evenodd"/>
<path d="M185.5 62.7v4.2h-.7h.7v-4.2h.7zM185.5 62.7v4.2h-.7h.7v-4.2h.7z" fill-rule="evenodd"/>
<path d="M183.1 62.7l2.2 2.1-2.2 2.1zM183.1 62.7l2.2 2.1-2.2 2.1z" fill-rule="evenodd"/>
<path d="M131.7 74.2v4.7h.2v-4.7zM131.7 74.2v4.7h.2v-4.7z" fill-rule="evenodd"/>
<path d="M129.3 74.2l2.4 2.3-2.4 2.4zM129.3 74.2l2.4 2.3-2.4 2.4z" fill-rule="evenodd"/>
<path d="M170 108.7v6.1h.4v-6.1zM170 108.7v6.1h.4v-6.1z" fill-rule="evenodd"/>
<path d="M171.6 108.7l1 .9-1.7 .7zM171.6 108.7l1 .9-1.7 .7z" fill-rule="evenodd"/>
</g>
<path d="M202.2 71.9v-.8l.2-.2v-.5h.3l.2-.2h.9l.2 .2h.3v.5l.3 .2v.8M44.7 90.6v.5h.2a.98 .98 0 0 0 .4 1.2 .98 .98 0 0 0 1.3-.3l.4-.6v-.8M98.7 90.6v.8l.3 .2v.4h.2l.3 .3h.9l.2-.3h.2v-.4l.3-.2v-.8M263.3 88.3h.7l.2 .2a.72 .72 0 0 1 .7 .7h.3v.5h-.3a.75 .75 0 0 1-.9 .7l-.2 .2h-.5M202.2 102.4v-.7l.2-.3v-.5l.7-.1v-.3h.5v.3l.7 .1v.5l.3 .3v.7M75.3 161h.6l.3 .3h.4v.2l.3 .3v.9l-.3 .5h-.4l-.3 .2h-.6" fill="none" stroke="#f00" stroke-width=".21"/>
<text font-size="4.2" fill="#000080" x="202.2" y="176.4">6EP1-437-2BA00-DB3(24V/30A)</text>
<text font-size="2.5" fill="#000080" x="218.6" y="183.9">http://liheming.jimdo.com</text>
<g font-size="2.1">
<text x="45.1" y="20.8">1</text>
<text x="112.6" y="20.8">2</text>
<text x="180.1" y="20.8">3</text>
<text x="247.6" y="20.8">4</text>
<text x="13.4" y="41.9">D</text>
<text x="279.1" y="41.9">D</text>
<text x="198.9" y="65.4">4</text>
<text x="206.9" y="65.4">3</text>
<text x="198.9" y="67.7">5</text>
<text x="198.9" y="70.1">6</text>
<text x="206.9" y="70.1">1</text>
<text x="206.9" y="67.7">2</text>
<text x="13.4" y="86.5">C</text>
<text x="266.4" y="86.2" transform="rotate(-90 266.4 86.2)">8</text>
<text x="268.8" y="86.2" transform="rotate(-90 268.8 86.2)">7</text>
<text x="271.1" y="86.2" transform="rotate(-90 271.1 86.2)">6</text>
<text x="273.5" y="86.2" transform="rotate(-90 273.5 86.2)">5</text>
<text x="279.1" y="86.5">C</text>
<text x="41.4" y="93.6">1</text>
<text x="41.4" y="95.9">2</text>
<text x="48.2" y="95.9">15</text>
<text x="48.2" y="93.6">16</text>
<text x="95.4" y="93.6">1</text>
<text x="95.4" y="95.9">2</text>
<text x="102.3" y="95.9">13</text>
<text x="102.3" y="93.6">14</text>
<text x="198.9" y="95.9">4</text>
<text x="206.9" y="95.9">3</text>
<text x="266.4" y="93.9" transform="rotate(-90 266.4 93.9)">1</text>
<text x="268.8" y="93.9" transform="rotate(-90 268.8 93.9)">2</text>
<text x="271.1" y="93.9" transform="rotate(-90 271.1 93.9)">3</text>
<text x="273.5" y="93.9" transform="rotate(-90 273.5 93.9)">4</text>
<text x="41.4" y="98.3">3</text>
<text x="41.4" y="100.6">4</text>
<text x="48.2" y="100.6">13</text>
<text x="48.2" y="98.3">14</text>
<text x="95.4" y="98.3">3</text>
<text x="95.4" y="100.6">4</text>
<text x="102.3" y="100.6">11</text>
<text x="102.3" y="98.3">12</text>
<text x="198.9" y="98.3">5</text>
<text x="198.9" y="100.6">6</text>
<text x="206.9" y="100.6">1</text>
<text x="206.9" y="98.3">2</text>
<text x="41.4" y="103">5</text>
<text x="41.4" y="105.3">6</text>
<text x="41.4" y="107.7">7</text>
<text x="48.2" y="107.7">10</text>
<text x="48.2" y="105.3">11</text>
<text x="48.2" y="103">12</text>
<text x="95.4" y="103">5</text>
<text x="95.4" y="105.3">6</text>
<text x="95.4" y="107.7">7</text>
<text x="102.3" y="103">10</text>
<text x="103.5" y="107.7">8</text>
<text x="103.5" y="105.3">9</text>
<text x="41.4" y="110">8</text>
<text x="49.4" y="110">9</text>
<text x="13.4" y="131.1">B</text>
<text x="279.1" y="131.1">B</text>
<text x="78.3" y="158.9" transform="rotate(-90 78.3 158.9)">8</text>
<text x="80.7" y="158.9" transform="rotate(-90 80.7 158.9)">7</text>
<text x="83.1" y="158.9" transform="rotate(-90 83.1 158.9)">6</text>
<text x="85.4" y="158.9" transform="rotate(-90 85.4 158.9)">5</text>
<text x="78.3" y="166.7" transform="rotate(-90 78.3 166.7)">1</text>
<text x="80.7" y="166.7" transform="rotate(-90 80.7 166.7)">2</text>
<text x="83.1" y="166.7" transform="rotate(-90 83.1 166.7)">3</text>
<text x="85.4" y="166.7" transform="rotate(-90 85.4 166.7)">4</text>
<text x="13.4" y="175.8">A</text>
<text x="196.3" y="174.6">Title</text>
<text x="279.1" y="175.8">A</text>
<text x="196.3" y="181.6">Size</text>
<text x="197.5" y="185.2">A4</text>
<text x="208" y="181.6">Number</text>
<text x="255.1" y="181.6">Revision</text>
<text x="196.3" y="188.6">Date:</text>
<text x="196.3" y="191">File:</text>
<text x="206.9" y="188.6">11-Jul-2012</text>
<text x="206.9" y="191">D:\</text>
<text x="215.6" y="191">\tu20120222\</text>
<text x="239.1" y="191">.ddb Drawn By:</text>
<text x="243.3" y="188.6">Sheet</text>
<text x="249.9" y="188.6">of</text>
<text x="45.1" y="194.6">1</text>
<text x="112.6" y="194.6">2</text>
<text x="180.1" y="194.6">3</text>
<text x="247.6" y="194.6">4</text>
</g>
<g font-size="2.1" fill="#000080">
<text x="115.2" y="29.5">100K</text>
<text x="192.8" y="29.5">10K</text>
<text x="112.9" y="33.7">11</text>
<text x="150.5" y="35.6">1G</text>
<text x="159.9" y="31.8">10K</text>
<text x="159.9" y="35.4">DIODE</text>
<text x="216.3" y="33.7">6</text>
<text x="223.4" y="33.7">3</text>
<text x="244.5" y="33.7">4</text>
<text x="273.4" y="31.3">R?</text>
<text x="273.4" y="33.7">RES1</text>
<text x="28.2" y="36.5">200K</text>
<text x="40" y="36.5">200K</text>
<text x="51.7" y="36.5">200K</text>
<text x="63.5" y="36.5">200K</text>
<text x="75.3" y="36.5">200K</text>
<text x="87" y="36.5">200K</text>
<text x="97.1" y="40.3">560K</text>
<text x="98.7" y="36.5">10K</text>
<text x="112.9" y="38.4">10</text>
<text x="124.6" y="36.1">13</text>
<text x="129.3" y="38.9">10K</text>
<text x="192.8" y="40.3">6C</text>
<text x="216.3" y="38.4">7</text>
<text x="223.4" y="40.7">12</text>
<text x="228.1" y="36.1">1</text>
<text x="244.5" y="38.4">5</text>
<text x="256.3" y="36.1">2</text>
<text x="28.2" y="43.6">200K</text>
<text x="40" y="43.6">200K</text>
<text x="42.1" y="45.5">C?</text>
<text x="51.7" y="43.6">200K</text>
<text x="111.2" y="42.8">R?</text>
<text x="111.2" y="45">10K</text>
<text x="117.3" y="43.1">339</text>
<text x="127.7" y="42.7">10K</text>
<text x="139.4" y="42.7">10K</text>
<text x="159.9" y="47.1">DIODE</text>
<text x="181.7" y="47.3">1.8K</text>
<text x="228.3" y="43.1">339</text>
<text x="246.6" y="43.1">339</text>
<text x="273.4" y="43.1">R?</text>
<text x="273.4" y="45.5">RES1</text>
<text x="42.1" y="52.2">CAP</text>
<text x="97.1" y="52">1.8K</text>
<text x="28.2" y="57.7">200K</text>
<text x="40" y="57.7">200K</text>
<text x="51.7" y="57.7">200K</text>
<text x="63.2" y="59.3">CAP</text>
<text x="112.9" y="57.1">8</text>
<text x="117.3" y="54.9">339</text>
<text x="124.6" y="59.5">14</text>
<text x="127.7" y="54.4">10K</text>
<text x="150.5" y="59.1">1G</text>
<text x="159.9" y="55.3">10K</text>
<text x="273.4" y="57.1">RES1</text>
<text x="28.2" y="64.7">1K</text>
<text x="40" y="64.7">5.1K</text>
<text x="97.1" y="63.8">510K</text>
<text x="98.7" y="60">10K</text>
<text x="112.9" y="61.9">9</text>
<text x="129.3" y="62.3">10K</text>
<text x="235.8" y="61.4">10K</text>
<text x="249" y="61.2">ZENER</text>
<text x="258.6" y="64.9">7.5K</text>
<text x="115.2" y="71.7">100K</text>
<text x="139.4" y="66.1">10K</text>
<text x="169.2" y="67.1">22K</text>
<text x="180.8" y="68.5">ZENER</text>
<text x="219.4" y="68.9">10K</text>
<text x="237.5" y="69.6">10K</text>
<text x="268.7" y="68.9">RES1RES1</text>
<text x="113.5" y="75.5">10K</text>
<text x="174" y="75.9">DIODE</text>
<text x="192.5" y="75.8">ZENER</text>
<text x="199.8" y="73.7">1123G</text>
<text x="230.6" y="73.4">NPN</text>
<text x="246.9" y="76.7">7.5K</text>
<text x="258.6" y="73.7">5K</text>
<text x="126.9" y="80.4">DIODE</text>
<text x="157.5" y="78.8">20K</text>
<text x="204.6" y="81.1">6.8K</text>
<text x="144.1" y="89.6">22K</text>
<text x="183.4" y="87">22u</text>
<text x="192.8" y="87">22u</text>
<text x="249.9" y="85.3">150K</text>
<text x="26.6" y="90.1">5.1K</text>
<text x="136.6" y="90.1">NPN</text>
<text x="216.3" y="94.7">DIODE</text>
<text x="258.6" y="92.2">CAP</text>
<text x="268.1" y="90.1">431</text>
<text x="28.2" y="97.8">0R</text>
<text x="28.2" y="101.6">CAP</text>
<text x="150.7" y="99.5">NPN</text>
<text x="174.7" y="99">33R</text>
<text x="181.7" y="99">1.8K</text>
<text x="225.7" y="100.2">1K</text>
<text x="237.5" y="100.2">1K</text>
<text x="251.5" y="96.9">CAP</text>
<text x="58.8" y="102.5">680K</text>
<text x="68" y="104.1">CAP</text>
<text x="188" y="105.7">CAP</text>
<text x="199.8" y="104.1">1123G</text>
<text x="218.6" y="103.9">CAP 1K</text>
<text x="251.5" y="103.9">CAP</text>
<text x="42.3" y="113.5">4538</text>
<text x="96.4" y="111.2">4093</text>
<text x="153.5" y="108.9">10K</text>
<text x="176.4" y="110.7">SC</text>
<text x="193.5" y="113.5">100R</text>
<text x="33.6" y="117.8">100K</text>
<text x="57.1" y="117.8">100K</text>
<text x="176.4" y="121.1">470R</text>
<text x="195.2" y="121.1">100R</text>
<text x="201.9" y="125.5">324</text>
<text x="225.7" y="124.5">DIODE</text>
<text x="35.1" y="127.4">DIODE</text>
<text x="46.8" y="127.4">DIODE</text>
<text x="65.9" y="130.6">0R</text>
<text x="129.3" y="131.8">DIODE</text>
<text x="131.7" y="128.1">1K</text>
<text x="169.5" y="127.6">6C</text>
<text x="197.5" y="130">14</text>
<text x="209.2" y="127.6">13</text>
<text x="225.7" y="130.5">1M</text>
<text x="237.5" y="130.5">1M</text>
<text x="249.2" y="130.5">1M</text>
<text x="260.9" y="130.5">1M</text>
<text x="172.3" y="136.6">10K</text>
<text x="181" y="132.8">10K</text>
<text x="190.2" y="134.5">DIODE</text>
<text x="209.2" y="132.3">12</text>
<text x="218.6" y="134.5">CAP 510R</text>
<text x="47" y="141">CAP</text>
<text x="80.6" y="143.6">100R</text>
<text x="129.3" y="139.9">22K</text>
<text x="181" y="139.1">CAP</text>
<text x="202.2" y="142.2">2.2M</text>
<text x="246.9" y="141.7">2</text>
<text x="97.1" y="146">0R</text>
<text x="106.5" y="146">1K</text>
<text x="117.5" y="146.9">100R</text>
<text x="129.3" y="146.9">4.7R</text>
<text x="190.4" y="149.2">200K</text>
<text x="202.2" y="149.2">68K</text>
<text x="224" y="146">1K</text>
<text x="246.9" y="146.4">3</text>
<text x="258.6" y="144">1</text>
<text x="28.2" y="150.4">DIODE</text>
<text x="47" y="151.6">10K</text>
<text x="58.8" y="155.8">5C</text>
<text x="70.5" y="151.6">1K</text>
<text x="117.5" y="153.4">NPN</text>
<text x="129.3" y="150.4">CAP</text>
<text x="212.3" y="153">200K</text>
<text x="249" y="151.1">324</text>
<text x="35.3" y="158.6">10K</text>
<text x="146" y="158.2">NPN</text>
<text x="224" y="157.6">22K</text>
<text x="246.9" y="158.2">6</text>
<text x="258.6" y="160.5">7</text>
<text x="28.2" y="162.1">22u/35V</text>
<text x="56.4" y="167.3">DIODE</text>
<text x="89.3" y="162.8">311</text>
<text x="108.1" y="162.8">NPN</text>
<text x="169.2" y="165.2">9</text>
<text x="176.4" y="165.2">4</text>
<text x="181" y="167.6">8</text>
<text x="246.9" y="162.8">5</text>
<text x="249" y="167.6">324</text>
<text x="64.2" y="169.4">22K</text>
<text x="169.2" y="169.9">10</text>
<text x="176.4" y="172.2">11</text>
<text x="65.9" y="177.4">1K</text>
<text x="84.7" y="177.4">1K</text>
<text x="96.4" y="177.4">1K</text>
<text x="105.6" y="179.1">DIODE</text>
<text x="115.2" y="177.6">560R</text>
<text x="181.3" y="174.6">324</text>
<text x="96.4" y="180.9">CAP</text>
<text x="113.5" y="181.6">220R</text>
<text x="125.3" y="181.6">1K</text>
<text x="263.3" y="184">V1.0</text>
<text x="48.2" y="186.8">5.1K</text>
<text x="62.3" y="186.5">5K</text>
<text x="70.5" y="186.8">2.2K</text>
<text x="263.3" y="188.6">3/3</text>
</g>
<g font-size="2.1" fill="#a1006a">
<text x="205" y="27.9">+5V</text>
<text x="222.2" y="26.7">V1</text>
<text x="271.5" y="24.3">L+</text>
<text x="21.8" y="34.9">P</text>
<text x="172.1" y="30.2">16</text>
<text x="193.3" y="34.9">8</text>
<text x="121.8" y="48.9">V1</text>
<text x="172.1" y="53.7">13</text>
<text x="245.7" y="52.5">L+</text>
<text x="190" y="67.7">V1</text>
<text x="122.7" y="77.1">C</text>
<text x="24.2" y="80.7">+5V</text>
<text x="142.2" y="80.7">V1</text>
<text x="168.8" y="79.5">L+</text>
<text x="56.9" y="93.6">+5V</text>
<text x="111" y="93.6">+5V</text>
<text x="172.8" y="90.1">V+</text>
<text x="160.4" y="112.4">B</text>
<text x="206.4" y="110">L+</text>
<text x="207.3" y="119.4">C</text>
<text x="221.7" y="118.2">+5V</text>
<text x="126.2" y="122.9">C</text>
<text x="141.6" y="126.5">+5V</text>
<text x="273.2" y="128.8">P</text>
<text x="104.1" y="137">+5V</text>
<text x="24.2" y="141.7">+5V</text>
<text x="141.6" y="138.2">+5V</text>
<text x="55.3" y="146.4">V1</text>
<text x="61.8" y="149.9">+5V</text>
<text x="181.7" y="147.6">+5V</text>
<text x="174.7" y="158.2">+5V</text>
<text x="82.7" y="185.2">+5V</text>
</g>
</svg>
